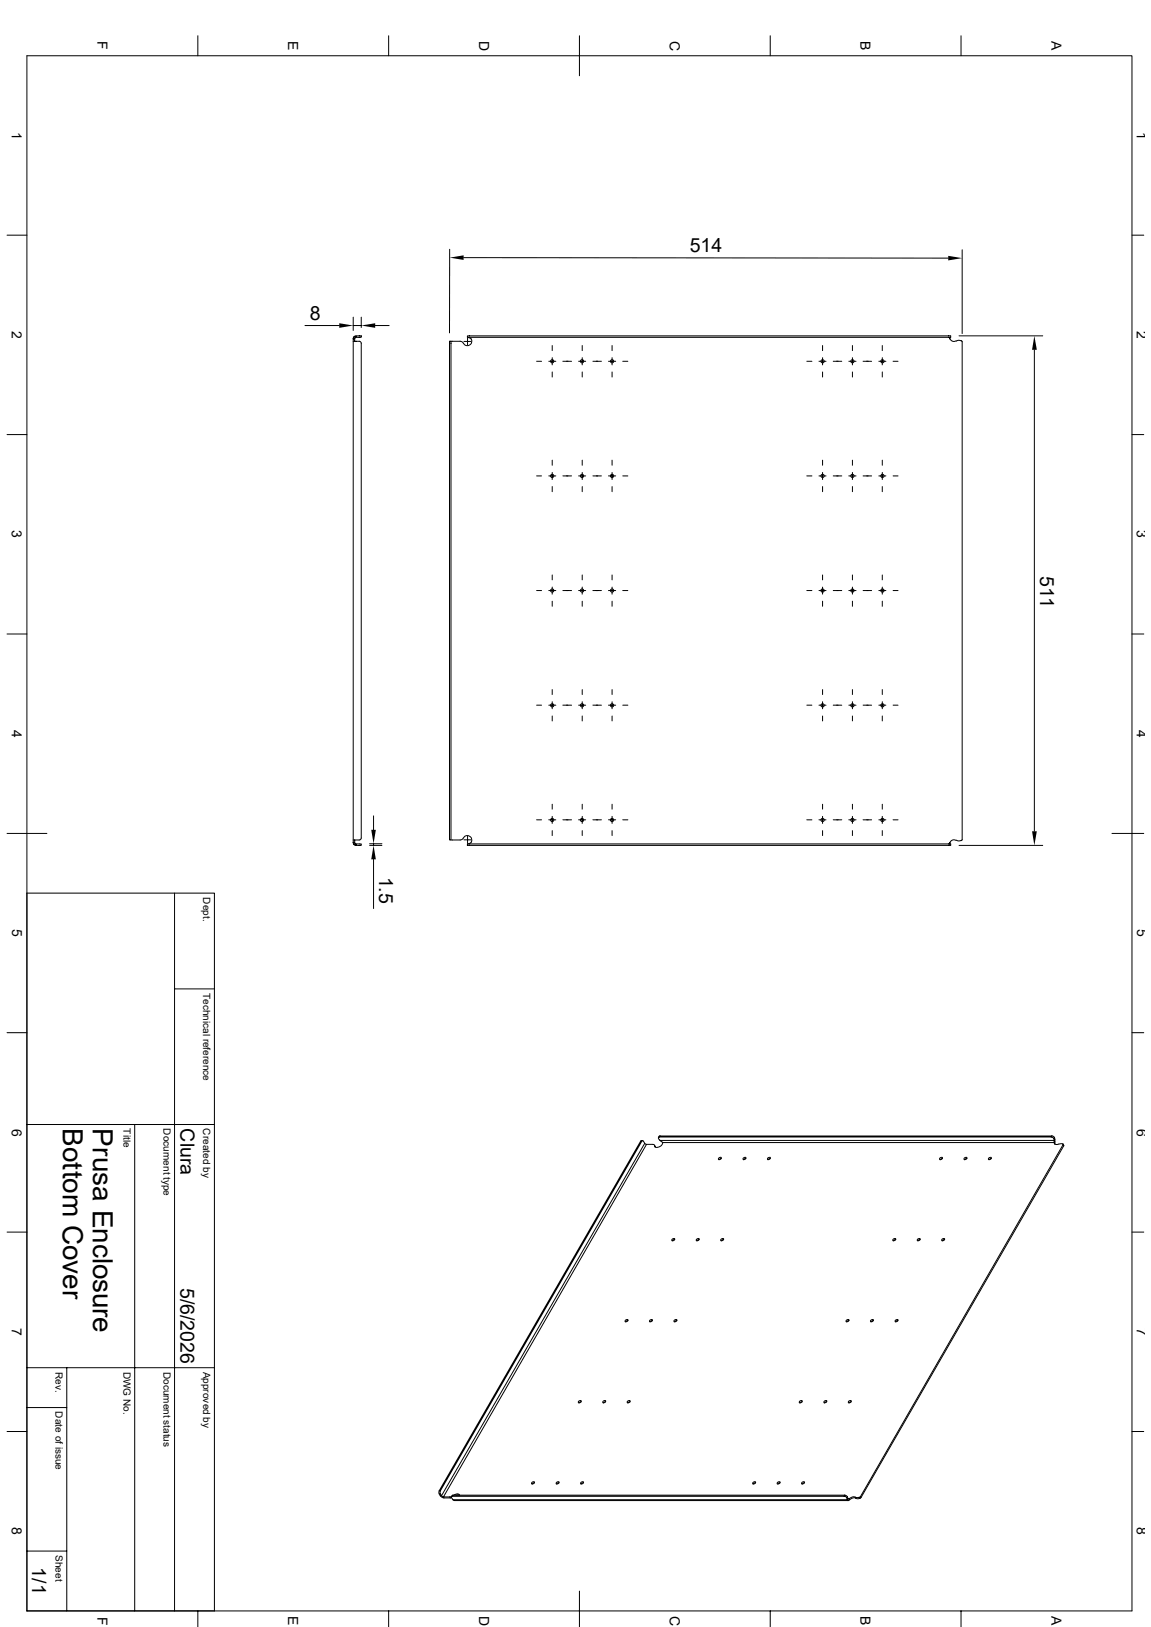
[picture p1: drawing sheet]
<svg xmlns="http://www.w3.org/2000/svg" width="297mm" height="420mm" viewBox="0 0 297 420" stroke-linecap="round" stroke-linejoin="round" font-family="sans-serif">
<g fill="none" stroke="#000" stroke-width=".26">
<path d="M6.9 14.4h285.2v401.4h-285.2zM51.1 9.2v5.2M100.3 9.2v5.2M149.5 9.2v10.4M198.8 9.2v5.2M248 9.2v5.2M1.8 60.7h5.1M116 64.3v21.6M119.6 66.5l125.1 .1M248.3 64.5v21.6M292.1 60.7h3M78.7 84h8.8"/>
<path d="M91.1 88.1h1.8l.3 .5v127.7l-.3 .5h-1.8M91.1 87.5l.3-.7 .5-.1v.4l-.4 .4M91.1 87.5h.4M91.1 87.5v130M91.1 81.9v3.4M91.1 84h2.1M91.5 87.5v.6M91.9 86.7h1.3v.4h-1.3M93.2 81.9v2.6M96.8 84h3.6M116 88.1h.4v128.7h-.4zM116.4 88.1h2.3l.5 .1 .3 .4"/>
<path d="M119.7 88.1h1.8M120.6 86.7h124.7v.4h-124.7zM120.7 87.2v1.8M120.7 87.1l.9 .4M121.5 87.5a1.13 1.13 0 0 1-.3 1.6 1.13 1.13 0 0 1-1.6-.5M138.5 93.3h1.2M141.6 93.3h1.8M142.5 89.2v1.3M142.5 92.3v1.9M142.5 96v1.3M147.5 93.3h-2.3M149.3 93.3h1.8"/>
<path d="M150.2 89.2v1.3M150.2 92.3v1.9M150.2 96v1.3M153 93.3h2.2M157 93.3h1.9M157.9 89.2v1.3M157.9 92.3v1.9M157.9 96v1.3M160.7 93.3h1.3M208.2 93.3h1.3M211.3 93.3h1.8M212.3 89.2v1.3"/>
<path d="M212.3 92.3v1.9M212.3 96v1.3M217.2 93.3h-2.2M219 93.3h1.9M220 89.2v1.3M220 92.3v1.9M220 96v1.3M222.7 93.3h2.2M226.8 93.3h1.8M227.7 89.2v1.3M227.7 92.3v1.9M227.7 96v1.3"/>
<path d="M230.5 93.3h1.2M245.1 87.1v.4l-.1-.4M245.1 87.4a1.12 1.12 0 0 0 1.7 .6M247.5 86.7h21.6M248 87.9l.3 .2v128.7l-.3 .2M248 88l-.6-.2-.6 .3M266.9 90.3v124.3M1.8 112.2h5.1M142.5 118.8v1.3M150.2 118.8v1.3M157.9 118.8v1.3M212.3 118.8v1.3"/>
<path d="M220 118.8v1.3M227.7 118.8v1.3M292.1 112.2h3M138.5 122.9h1.2M141.6 122.9h1.8M142.5 122v1.8M142.5 125.6v1.3M147.5 122.9h-2.3M149.3 122.9h1.8M150.2 125.6v1.3M150.2 122v1.8M153 122.9h2.2"/>
<path d="M157 122.9h1.9M157.9 122v1.8M157.9 125.6v1.3M160.7 122.9h1.3M208.2 122.9h1.3M211.3 122.9h1.8M212.3 122v1.8M212.3 125.6v1.3M217.2 122.9h-2.2M219 122.9h1.9M220 122v1.8M220 125.6v1.3"/>
<path d="M222.7 122.9h2.2M226.8 122.9h1.8M227.7 122v1.8M227.7 125.6v1.3M230.5 122.9h1.2M138.5 152.4h1.2M141.6 152.4h1.8M142.5 148.4v1.3M142.5 151.6v1.8M142.5 155.2v1.3M145.2 152.4h2.3M149.3 152.4h1.8"/>
<path d="M150.2 148.4v1.3M150.2 151.6v1.8M150.2 155.2v1.3M153 152.4h2.2M157 152.4h1.9M157.9 148.4v1.3M157.9 151.6v1.8M157.9 155.2v1.3M160.7 152.4h1.3M208.2 152.4h1.3M211.3 152.4h1.8M212.3 148.4v1.3"/>
<path d="M212.3 151.6v1.8M212.3 155.2v1.3M217.2 152.4h-2.2M219 152.4h1.9M220 148.4v1.3M220 151.6v1.8M220 155.2v1.3M222.7 152.4h2.2M226.8 152.4h1.8M227.7 148.4v1.3M227.7 151.6v1.8M227.7 155.2v1.3"/>
<path d="M230.5 152.4h1.2M1.8 163.7h5.1M142.5 178v1.3M150.2 178v1.3M157.9 178v1.3M212.3 178v1.3M220 178v1.3M227.7 178v1.3M292.1 163.7h3M138.5 182h1.2M141.6 182h1.8M142.5 181.1v1.9"/>
<path d="M142.5 184.8v1.3M147.5 182h-2.3M149.3 182h1.8M150.2 181.1v1.9M150.2 184.8v1.3M153 182h2.2M157 182h1.9M157.9 181.1v1.9M157.9 184.8v1.3M160.7 182h1.3M208.2 182h1.3M211.3 182h1.8"/>
<path d="M212.3 181.1v1.9M212.3 184.8v1.3M217.2 182h-2.2M219 182h1.9M220 181.1v1.9M220 184.8v1.3M222.7 182h2.2M226.8 182h1.8M227.7 181.1v1.9M227.7 184.8v1.3M230.5 182h1.2M1.8 215.1h10.3"/>
<path d="M91.1 217.5l.3 .6 .5 .1v-.4l-.4-.3M91.1 217.5h.4M91.5 216.8v.7M91.9 217.8h1.3v.4h-1.3M95.4 218.2h3.2M95.4 217.8h3.2M96.4 210.6v3.6M96.4 217.8v.4M119.5 216.3l-.3 .4-.5 .1h-2.3M119.6 216.3a1.13 1.13 0 0 1 1.6-.4 1.13 1.13 0 0 1 .3 1.6M119.7 216.8h1.8M120.6 217.8h124.7v.4h-124.7z"/>
<path d="M120.7 215.9v1.8M121.6 217.5l-.9 .3M138.5 211.6h1.2M141.6 211.6h1.8M142.5 207.6v1.3M142.5 210.7v1.9M142.5 214.4v1.3M147.5 211.6h-2.3M149.3 211.6h1.8M150.2 207.6v1.3M150.2 210.7v1.9M150.2 214.4v1.3"/>
<path d="M153 211.6h2.2M157 211.6h1.9M157.9 207.6v1.3M157.9 210.7v1.9M157.9 214.4v1.3M160.7 211.6h1.3M208.2 211.6h1.3M211.3 211.6h1.8M212.3 207.6v1.3M212.3 210.7v1.9M212.3 214.4v1.3M217.2 211.6h-2.2"/>
<path d="M219 211.6h1.9M220 207.6v1.3M220 210.7v1.9M220 214.4v1.3M222.7 211.6h2.2M226.8 211.6h1.8M227.7 207.6v1.3M227.7 210.7v1.9M227.7 214.4v1.3M230.5 211.6h1.2M245 217.8l.1-.3v.3M246.8 217a1.12 1.12 0 0 0-1.7 .5"/>
<path d="M246.8 216.9l.6 .2 .6-.1M247.5 218.2h21.6M286.9 215.1h8.2M6.9 230.5h48.4v185.3M45 230.5v185.3M96.4 221.8v12.7M45 255.3h10.3M1.8 266.6h5.1M292.1 266.6h3M6.9 290.3h48.4M34.8 290.3v125.5M165.3 294.6h.3"/>
<path d="M165.3 294.6l-52 90.3M165.6 294.6l.3-.1 .5 .6M165.6 294.6l-52 90.3M165.8 294.4l-.5 .2M166.4 295.1l.4 .3M166.4 295.1l-52.5 91M166.8 295.4h1.7l.4 .3M166.8 295.4l-52.4 91M168.9 295.6l.1 .3M169.1 296.1h.1M170.1 293.3l-.2 .3M170.1 293.5l.2-.3h101.1l-.1 .3"/>
<path d="M170.1 293.5h101.2M170.1 293.5l-.2 .3 .4 .6M170.3 293.2l-.2 .1M170.3 294.4h101.7M170.3 294.4l.7 .5h101M171 294.9a1.37 1.37 0 0 1-2 1.1l-.1-.2 .2 .2-.1-.1M185.5 298.9l.6-.2a.39 .39 0 0 1-.2 .6 .39 .39 0 0 1-.5-.2zM186.1 299l-.6 .4M191.9 298.9l.5-.2a.39 .39 0 0 1-.2 .6 .39 .39 0 0 1-.5-.2zM192.4 299l-.5 .4M198.2 298.9l.5-.2a.39 .39 0 0 1-.1 .6 .39 .39 0 0 1-.6-.2zM198.8 299l-.6 .4"/>
<path d="M242.6 298.9l.5-.2a.39 .39 0 0 1-.1 .6 .39 .39 0 0 1-.6-.2zM243.2 299l-.6 .4M248.9 298.9l.5-.2a.39 .39 0 0 1-.1 .6 .39 .39 0 0 1-.5-.2zM249.5 299l-.6 .4M255.2 298.9l.5-.2a.39 .39 0 0 1-.1 .6 .39 .39 0 0 1-.5-.2zM255.8 299l-.6 .4M271.3 293.5l.6 .4M271.4 293.2l.7 .4-.2 .3M271.9 293.9l.1 .4M272 294.9l.2 .3M272 294.4v.5M272.1 293.6v.8"/>
<path d="M272.1 294.9a.65 .65 0 0 0 .4 .6 .65 .65 0 0 0 .7-.2h1M272.2 294.1l-.2 .3M272.2 294v.1M272.2 294.1v1.1M272.2 295.2v.2M274.2 295.3h.1M274.3 295.3v.2M274.3 295.4l.2 .4M274.3 295.5l.2 .3M274.3 295.5l-52.3 90.8M274.5 295.8l-52.3 90.8M1.8 318.1h5.1"/>
<path d="M173.5 319.8l.5-.1a.39 .39 0 0 1-.1 .5 .39 .39 0 0 1-.5-.1zM174.1 320l-.6 .3M179.8 319.8l.5-.1a.39 .39 0 0 1-.1 .5 .39 .39 0 0 1-.5-.1zM180.4 320l-.6 .3M186.1 319.8l.5-.1a.39 .39 0 0 1-.1 .5 .39 .39 0 0 1-.5-.1zM186.7 320l-.6 .3M230.5 319.8l.6-.1a.39 .39 0 0 1-.2 .5 .39 .39 0 0 1-.5-.1zM231.1 320l-.6 .3M236.9 319.8l.5-.1a.39 .39 0 0 1-.2 .5 .39 .39 0 0 1-.5-.1zM237.4 320l-.5 .3M243.2 319.8l.5-.1a.39 .39 0 0 1-.2 .5 .39 .39 0 0 1-.5-.1zM243.8 320l-.6 .3"/>
<path d="M292.1 318.1h3M6.9 353.1h48.4M17.2 353.1v62.7M161.5 340.7l.5-.1a.39 .39 0 0 1-.2 .5 .39 .39 0 0 1-.5-.1zM162.1 340.9l-.6 .3M167.8 340.7l.5-.1a.39 .39 0 0 1-.2 .5 .39 .39 0 0 1-.5-.1zM168.4 340.9l-.6 .3M174.1 340.7l.5-.1a.39 .39 0 0 1-.2 .5 .39 .39 0 0 1-.5-.1zM174.7 340.9l-.6 .3M218.5 340.7l.5-.1a.39 .39 0 0 1-.2 .5 .39 .39 0 0 1-.5-.1zM219.1 340.9l-.6 .3M224.8 340.7l.5-.1a.39 .39 0 0 1-.2 .5 .39 .39 0 0 1-.5-.1z"/>
<path d="M225.4 340.9l-.6 .3M231.1 340.7l.5-.1a.39 .39 0 0 1-.1 .5 .39 .39 0 0 1-.5-.1zM231.7 340.9l-.6 .3M1.8 369.5h5.1M6.9 363.3h10.3M149.4 361.7l.5-.2a.39 .39 0 0 1-.2 .5 .39 .39 0 0 1-.5-.1zM150 361.8l-.6 .4M155.7 361.7l.5-.2a.39 .39 0 0 1-.1 .5 .39 .39 0 0 1-.6-.1zM156.3 361.8l-.6 .4M162 361.7l.5-.2a.39 .39 0 0 1-.1 .5 .39 .39 0 0 1-.6-.1zM162.6 361.8l-.6 .4M206.4 361.7l.5-.2a.39 .39 0 0 1-.1 .5 .39 .39 0 0 1-.6-.1z"/>
<path d="M207 361.8l-.6 .4M212.8 361.7l.5-.2a.39 .39 0 0 1-.2 .5 .39 .39 0 0 1-.5-.1zM213.3 361.8l-.6 .4M219.1 361.7l.5-.2a.39 .39 0 0 1-.2 .5 .39 .39 0 0 1-.5-.1zM219.7 361.8l-.6 .4M292.1 369.5h3M113.3 384.9v.7M113.3 385.6h.3M113.3 385.6l.3 .5M113.3 384.9h.3M113.6 384.9v.7M113.6 386.1l.4 .4 .6 .1"/>
<path d="M113.6 386.1h.3M113.6 385.6l.3 .5M114 386.1l.4 .3M114.4 386.4l.2 .3h1.6M114.4 386.4h1.6M116 386.4l.2 .3M116.5 386.3l-.5 .1M116.5 386.6l-.3 .1M116.7 386.2l-.2 .3 .4 .6M116.7 386.2h101.1M116.9 387.1l.3 .2h101.7M116.9 386l-.4 .3"/>
<path d="M116.9 386l-.2 .2M116.9 387.1h101.7M116.9 386h101.1M117.7 386h.9a.95 .95 0 0 0-1.5 0M137.3 382.6l.5-.1a.39 .39 0 0 1-.1 .5 .39 .39 0 0 1-.5-.1zM137.9 382.7l-.6 .4M143.7 382.6l.5-.1a.39 .39 0 0 1-.2 .5 .39 .39 0 0 1-.5-.1zM144.2 382.7l-.6 .4M150 382.6l.5-.1a.39 .39 0 0 1-.2 .5 .39 .39 0 0 1-.5-.1zM150.5 382.7l-.6 .4M194.4 382.6l.5-.1a.39 .39 0 0 1-.2 .5 .39 .39 0 0 1-.5-.1zM194.9 382.7l-.5 .4"/>
<path d="M200.7 382.6l.5-.1a.39 .39 0 0 1-.1 .5 .39 .39 0 0 1-.6-.1zM201.3 382.7l-.6 .4M207 382.6l.5-.1a.39 .39 0 0 1-.1 .5 .39 .39 0 0 1-.6-.1zM207.6 382.7l-.6 .4M217.8 386.2l.7 .4M218 386l.7 .3M218 386l-.2 .2M218.5 386.6l.1 .5M218.6 387.1a.34 .34 0 0 0 .3 .3 .34 .34 0 0 0 .3-.3M218.6 387l.1 .1M218.7 386.3v.5M218.7 386.3l-.2 .3"/>
<path d="M218.8 386.9h.3M218.8 386.9l-.2 .2M218.8 386.8v.1M218.8 386.8l-.2 .3M219.1 386.9l.1 .2M220.7 386.5h1M220.8 386.8a1.39 1.39 0 0 0-1.6 .3M220.9 386.8a1.06 1.06 0 0 0-1.8 .1M220.9 386.8h.9M221.7 386.5l.3 .3zM222 386.3l-.2 .2M222 386.3l.2 .3"/>
<path d="M222.2 386.6l-.2 .1M6.9 400.4h10.3M51.1 415.8v4.1M100.3 415.8v4.1M149.5 410.7v9.2M198.8 415.8v4.1M248 415.8v4.1"/>
<circle cx="142.5" cy="93.3" r=".43"/>
<circle cx="150.2" cy="93.3" r=".43"/>
<circle cx="158" cy="93.3" r=".43"/>
<circle cx="212.3" cy="93.3" r=".43"/>
<circle cx="220" cy="93.3" r=".43"/>
<circle cx="227.7" cy="93.3" r=".43"/>
<circle cx="142.5" cy="122.8" r=".43"/>
<circle cx="150.2" cy="122.8" r=".43"/>
<circle cx="158" cy="122.8" r=".43"/>
<circle cx="212.3" cy="122.8" r=".43"/>
<circle cx="220" cy="122.8" r=".43"/>
<circle cx="227.7" cy="122.8" r=".43"/>
<circle cx="142.5" cy="152.4" r=".43"/>
<circle cx="150.2" cy="152.4" r=".43"/>
<circle cx="158" cy="152.4" r=".43"/>
<circle cx="212.3" cy="152.4" r=".43"/>
<circle cx="220" cy="152.4" r=".43"/>
<circle cx="227.7" cy="152.4" r=".43"/>
<circle cx="142.5" cy="182.1" r=".43"/>
<circle cx="150.2" cy="182.1" r=".43"/>
<circle cx="158" cy="182.1" r=".43"/>
<circle cx="212.3" cy="182.1" r=".43"/>
<circle cx="220" cy="182.1" r=".43"/>
<circle cx="227.7" cy="182.1" r=".43"/>
<circle cx="142.5" cy="211.7" r=".43"/>
<circle cx="150.2" cy="211.7" r=".43"/>
<circle cx="158" cy="211.7" r=".43"/>
<circle cx="212.3" cy="211.7" r=".43"/>
<circle cx="220" cy="211.7" r=".43"/>
<circle cx="227.7" cy="211.7" r=".43"/>
</g>
<path d="M116 66.5l3.6-.6v1.2zM244.7 66l3.6 .6-3.6 .6zM87.5 83.4l3.6 .6-3.6 .6zM93.2 84l3.6-.6v1.2zM266.9 86.7l.6 3.6h-1.2zM95.8 214.2h1.2l-.6 3.6zM266.3 214.6h1.2l-.6 3.6zM96.4 218.2l.6 3.6h-1.2z" fill="#000"/>
<g font-size="7.2">
<text x="16.2" y="291.3" transform="rotate(90 16.2 291.3)">Bottom Cover</text>
<text x="23.9" y="291.3" transform="rotate(90 23.9 291.3)">Prusa Enclosure</text>
</g>
<g font-size="5">
<text x="178" y="65.1">514</text>
<text x="79.9" y="82.5">8</text>
<text x="268.4" y="148.6" transform="rotate(90 268.4 148.6)">511</text>
<text x="97.9" y="226.3" transform="rotate(90 97.9 226.3)">1.5</text>
<text x="46.6" y="291.3" transform="rotate(90 46.6 291.3)">Clura</text>
<text x="46.6" y="332.4" transform="rotate(90 46.6 332.4)">5/6/2026</text>
<text x="8.3" y="404.6" transform="rotate(90 8.3 404.6)">1/1</text>
</g>
<g font-size="3.6">
<text x="25.1" y="10.7" transform="rotate(90 25.1 10.7)">F</text>
<text x="74.4" y="10.6" transform="rotate(90 74.4 10.6)">E</text>
<text x="123.6" y="10.5" transform="rotate(90 123.6 10.5)">D</text>
<text x="172.8" y="10.5" transform="rotate(90 172.8 10.5)">C</text>
<text x="222.1" y="10.6" transform="rotate(90 222.1 10.6)">B</text>
<text x="271.3" y="10.6" transform="rotate(90 271.3 10.6)">A</text>
<text x="3.1" y="34" transform="rotate(90 3.1 34)">1</text>
<text x="293.4" y="34" transform="rotate(90 293.4 34)">1</text>
<text x="3.1" y="85.4" transform="rotate(90 3.1 85.4)">2</text>
<text x="293.4" y="85.4" transform="rotate(90 293.4 85.4)">2</text>
<text x="3.1" y="136.9" transform="rotate(90 3.1 136.9)">3</text>
<text x="293.4" y="136.9" transform="rotate(90 293.4 136.9)">3</text>
<text x="3.1" y="188.4" transform="rotate(90 3.1 188.4)">4</text>
<text x="293.4" y="188.4" transform="rotate(90 293.4 188.4)">4</text>
<text x="3.1" y="239.9" transform="rotate(90 3.1 239.9)">5</text>
<text x="293.4" y="239.9" transform="rotate(90 293.4 239.9)">5</text>
<text x="3.1" y="291.3" transform="rotate(90 3.1 291.3)">6</text>
<text x="293.4" y="291.3" transform="rotate(90 293.4 291.3)">6</text>
<text x="3.1" y="342.8" transform="rotate(90 3.1 342.8)">7</text>
<text x="293.4" y="342.8" transform="rotate(90 293.4 342.8)">7</text>
<text x="3.1" y="394.3" transform="rotate(90 3.1 394.3)">8</text>
<text x="293.4" y="394.3" transform="rotate(90 293.4 394.3)">8</text>
<text x="25.1" y="417.3" transform="rotate(90 25.1 417.3)">F</text>
<text x="74.4" y="417.2" transform="rotate(90 74.4 417.2)">E</text>
<text x="123.6" y="417.1" transform="rotate(90 123.6 417.1)">D</text>
<text x="172.8" y="417.1" transform="rotate(90 172.8 417.1)">C</text>
<text x="222.1" y="417.2" transform="rotate(90 222.1 417.2)">B</text>
<text x="271.3" y="417.2" transform="rotate(90 271.3 417.2)">A</text>
</g>
<g font-size="2.6">
<text x="52.5" y="231.6" transform="rotate(90 52.5 231.6)">Dept.</text>
<text x="52.5" y="256.3" transform="rotate(90 52.5 256.3)">Technical reference</text>
<text x="31.9" y="291.3" transform="rotate(90 31.9 291.3)">Title</text>
<text x="42.2" y="291.3" transform="rotate(90 42.2 291.3)">Document type</text>
<text x="52.5" y="291.3" transform="rotate(90 52.5 291.3)">Created by</text>
<text x="14.4" y="354.1" transform="rotate(90 14.4 354.1)">Rev.</text>
<text x="31.9" y="354.1" transform="rotate(90 31.9 354.1)">DWG No.</text>
<text x="42.2" y="354.1" transform="rotate(90 42.2 354.1)">Document status</text>
<text x="52.5" y="354.1" transform="rotate(90 52.5 354.1)">Approved by</text>
<text x="14.4" y="364.4" transform="rotate(90 14.4 364.4)">Date of issue</text>
<text x="14.4" y="401.4" transform="rotate(90 14.4 401.4)">Sheet</text>
</g>
</svg>
